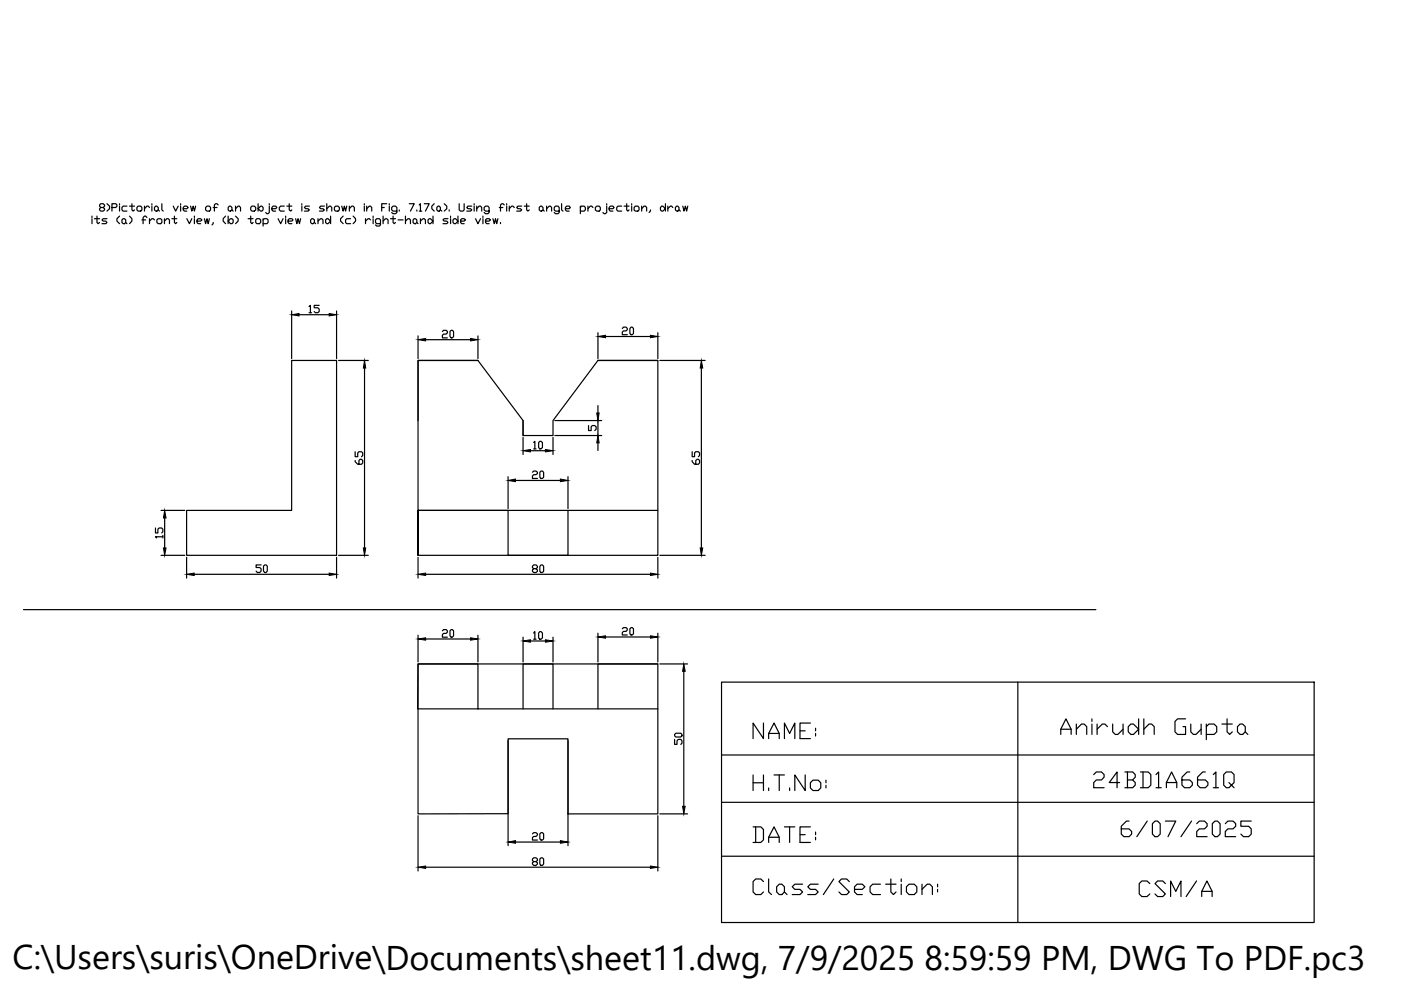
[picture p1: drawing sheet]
<svg xmlns="http://www.w3.org/2000/svg" width="297mm" height="210mm" viewBox="0 0 297 210" stroke-linecap="round" stroke-linejoin="round" font-family="sans-serif">
<!-- layer: 0 -->
<g fill="none" stroke="#000" stroke-width=".25">
<path d="M19.5 45.8v.3M19.5 46.4v1M20 46.4h1.1M20.6 45.8v1.4l.2 .2 .3-.2M21.4 44l-.3-.3v-.3l.3-.2h.5l.3 .2v.3l-.3 .3h-.5l-.3 .3v.2l.3 .3h.5l.3-.3v-.2l-.3-.3M22.7 43.2l.5 .5v.6l-.5 .5M22.7 46.4h-.8l-.3 .2 .3 .3h.5l.3 .3-.3 .2h-.8M23.7 44h.8l.3-.3v-.3l-.3-.2h-.8v1.6M25.3 45.8l-.5 .6v.5l.5 .5M25.3 43.2v.2M25.3 43.7v1.1M25.9 46.6l.2-.2h.3l.3 .2v.6l-.3 .2h-.3l-.2-.2z"/>
<path d="M26.7 47.2l.2 .2M26.9 43.7h-.8l-.2 .3v.5l.2 .3h.8M27.5 45.8l.5 .6v.5l-.5 .5M27.5 43.7h1M28 43.2v1.3l.2 .3 .3-.3M29.3 43.7h.5l.3 .3v.5l-.3 .3h-.5l-.3-.3v-.5zM30.1 46.6h.8M30.6 43.7v1.1M31.1 46.1l-.2-.3h-.3l-.3 .3v1.3M31.7 44l-.3-.3h-.3l-.5 .6M31.7 46.4v1M32.2 43.2v.2"/>
<path d="M32.2 43.7v1.1M32.8 46.6l-.3-.2h-.3l-.5 .5M33 43.7h.3l.3 .3v.5l-.3 .3h-.3l-.2-.3v-.5zM33.3 46.6l.3-.2h.5l.2 .2v.6l-.2 .2h-.5l-.3-.2zM33.6 44.5l.2 .3M34.3 43.2v1.3l.3 .3M34.9 46.9l.5-.5h.3l.2 .2v.8M34.9 46.4v1M36.4 46.4h1.1M36.7 43.7l.5 1.1 .6-1.1M37 45.8v1.4l.2 .2 .3-.2M38.3 43.2v.2"/>
<path d="M38.3 43.7v1.1M38.8 44.3h.8l.3-.3-.3-.3h-.5l-.3 .3v.5l.3 .3h.5M39.6 46.4l.6 1 .5-1M40.4 43.7l.3 1.1 .3-1.1 .2 1.1 .3-1.1M41.2 45.8v.3M41.2 46.4v1M41.8 46.9h.7l.3-.3-.3-.2h-.5l-.2 .2v.6l.2 .2h.5M43.3 46.4l.3 1 .3-1 .2 1 .3-1M43.6 44l.3-.3h.5l.2 .3v.5l-.2 .3h-.5l-.3-.3zM45.2 47.2v.2l-.3 .3M45.2 44h.8M46.3 43.4l-.3-.2h-.3l-.2 .2v1.4"/>
<path d="M47.8 45.8l-.5 .6v.5l.5 .5M48.4 46.9l.5-.5h.3l.2 .2v.6l-.2 .2h-.3zM48.4 45.8v1.6M48.6 43.7h.3l.3 .3v.5l-.3 .3h-.3l-.2-.3v-.5zM49.2 44.5l.2 .3M49.9 44.3l.6-.6h.2l.3 .3v.8M49.9 45.8l.6 .6v.5l-.6 .5M49.9 43.7v1.1M52.6 46.4h1.1M53.2 45.8v1.4l.2 .2 .3-.2M53.4 43.7h.5l.3 .3v.5l-.3 .3h-.5l-.2-.3v-.5zM54.5 46.4h.5l.3 .2v.6l-.3 .2h-.5l-.3-.2v-.6z"/>
<path d="M54.7 43.2v1.6M55.3 43.7h.2l.3 .3v.5l-.3 .3h-.2l-.6-.5zM55.8 46.6l.2-.2h.6l.2 .2v.6l-.2 .2h-.8M55.8 46.4v1.5M57.1 43.7v1.4l-.3 .2h-.2l-.3-.2M57.1 43.2v.2M57.6 44.3h.8l.3-.3-.3-.3h-.5l-.3 .3v.5l.3 .3h.5M59 46.4l.5 1 .5-1M60.3 43.7h-.8l-.3 .3v.5l.3 .3h.8M60.6 45.8v.3M60.6 46.4v1M60.8 43.7h1.1"/>
<path d="M61.1 46.9h.8l.2-.3-.2-.2h-.6l-.2 .2v.6l.2 .2h.6M61.3 43.2v1.3l.3 .3 .3-.3M62.7 46.4l.2 1 .3-1 .3 1 .2-1M64 43.2v.2M64 43.7v1.1M65.6 43.7h-.8l-.3 .3 .3 .3h.5l.3 .2-.3 .3h-.8M65.9 46.6l.2-.2h.3l.3 .2v.6l-.3 .2h-.3l-.2-.2zM66.7 47.2l.2 .2M67.4 46.9l.6-.5h.2l.3 .2v.8M67.4 46.4v1M68.8 43.7h-.8l-.3 .3 .3 .3h.5l.3 .2-.3 .3h-.8M69 46.6l.3-.2h.2l.6 .5-.6 .5h-.2l-.3-.2z"/>
<path d="M69.3 44.3l.5-.6h.3l.2 .3v.8M69.3 43.2v1.6M70.1 45.8v1.6M71.1 43.7h.6l.3 .3v.5l-.3 .3h-.6l-.2-.3v-.5zM72.5 43.7l.3 1.1 .2-1.1 .3 1.1 .2-1.1M72.8 45.8l-.6 .6v.5l.6 .5M74.1 44.3l.5-.6h.3l.2 .3v.8M74.1 43.7v1.1M74.3 46.4h-.8l-.2 .2v.6l.2 .2h.8M74.9 45.8l.5 .6v.5l-.5 .5M77.2 43.2v.2M77.2 43.7v1.1"/>
<path d="M77.5 46.4v1M77.8 44.3l.5-.6h.3l.2 .3v.8M77.8 43.7v1.1M78.6 46.6l-.3-.2h-.3l-.5 .5M79.1 45.8v.3M79.1 46.4v1M80.7 47.4h-.8l-.3-.2v-.6l.3-.2h.5l.3 .2v1.1l-.3 .2h-.5l-.3-.2M80.9 44h.6M81.2 46.9l.5-.5h.3l.3 .2v.8M81.2 45.8v1.6M82 43.2h-1.1v1.6M82.5 43.2v.2"/>
<path d="M82.5 43.7v1.1M82.8 46.4h1M83.3 45.8v1.4l.3 .2 .2-.2M84.1 44.8h-.8l-.3-.3v-.5l.3-.3h.5l.3 .3v1.1l-.3 .2h-.5l-.3-.2M84.4 46.6h1.1M84.7 44.5v.3M86 46.9l.5-.5h.3l.2 .2v.8M86 45.8v1.6M86.8 43.2h1l-.8 1.6M87.8 46.4h.3l.3 .2v.6l-.3 .2h-.3l-.2-.2v-.6zM88.4 44.5v.3M88.4 47.2l.2 .2"/>
<path d="M88.9 43.4l.2-.2v1.6M88.9 44.8h.5M89.1 46.9l.6-.5h.2l.3 .2v.8M89.1 46.4v1M89.9 43.2h1.1l-.8 1.6M91 46.4h.3l.5 .5-.5 .5h-.3l-.3-.2v-.6zM91.8 45.8v1.6M92.1 43.2l-.5 .5v.6l.5 .5M92.9 43.7h.2l.3 .3v.5l-.3 .3h-.2l-.3-.3v-.5zM93.4 44.5l.3 .3M94.2 43.2l.5 .5v.6l-.5 .5M95 46.4h-.8l-.3 .2 .3 .3h.5l.3 .3-.3 .2h-.8"/>
<path d="M95.2 44.5v.3M95.5 45.8v.3M95.5 46.4v1M96 46.6l.3-.2h.3l.5 .5-.5 .5h-.3l-.3-.2zM97.1 45.8v1.6M97.4 43.2v1.3l.2 .3h.6l.2-.3v-1.3M97.6 46.9h.8l.3-.3-.3-.2h-.5l-.3 .2v.6l.3 .2h.5M100 43.7h-.8l-.2 .3 .2 .3h.6l.2 .2-.2 .3h-.8M100.5 43.2v.2M100.5 43.7v1.1M100.8 46.4l.5 1 .6-1M101.1 44.3l.5-.6h.3l.2 .3v.8"/>
<path d="M101.1 43.7v1.1M102.4 45.8v.3M102.4 46.4v1M102.9 46.9h.8l.3-.3-.3-.2h-.5l-.3 .2v.6l.3 .2h.5M103.7 44.8h-.8l-.3-.3v-.5l.3-.3h.5l.3 .3v1.1l-.3 .2h-.5l-.3-.2M104.5 46.4l.3 1 .3-1 .2 1 .3-1M105.9 44h.7M106.1 47.2v.2M106.9 43.4l-.3-.2h-.2l-.3 .2v1.4M107.4 43.2v.2M107.4 43.7v1.1M108 43.7v1.1"/>
<path d="M109 44l-.3-.3h-.2l-.5 .6M110.6 43.7h-.8l-.3 .3 .3 .3h.5l.3 .2-.3 .3h-.8M111.2 43.7h1M111.7 43.2v1.3l.2 .3 .3-.3M114.6 43.7h.2l.3 .3v.5l-.3 .3h-.2l-.3-.3v-.5zM115.1 44.5l.3 .3M115.9 44.3l.5-.6h.3l.3 .3v.8M115.9 43.7v1.1M118.6 44.8h-.8l-.3-.3v-.5l.3-.3h.5l.3 .3v1.1l-.3 .2h-.5l-.3-.2M119.1 43.2v1.3l.3 .3M119.9 44.3h.8l.2-.3-.2-.3h-.6l-.2 .3v.5l.2 .3h.6M123 44l.3-.3h.6l.2 .3v.5l-.2 .3h-.9"/>
<path d="M123 43.7v1.6M124.7 43.7v1.1M125.7 44l-.2-.3h-.3l-.5 .6M126.2 44l.3-.3h.5l.3 .3v.5l-.3 .3h-.5l-.3-.3zM128.6 43.7v1.4l-.3 .2h-.2l-.3-.2M128.6 43.2v.2M129.1 44.3h.8l.3-.3-.3-.3h-.5l-.3 .3v.5l.3 .3h.5M131.8 43.7h-.8l-.2 .3v.5l.2 .3h.8M132.3 43.7h1.1M132.9 43.2v1.3l.2 .3 .3-.3M133.9 43.2v.2M133.9 43.7v1.1"/>
<path d="M134.7 43.7h.5l.3 .3v.5l-.3 .3h-.5l-.3-.3v-.5zM136 44.3l.6-.6h.2l.3 .3v.8M136 43.7v1.1M137.9 44.5v.3l-.3 .3M140.3 43.7h.2l.6 .6-.6 .5h-.2l-.3-.3v-.5zM141.1 43.2v1.6M141.6 43.7v1.1M142.6 44l-.2-.3h-.3l-.5 .6M143.5 43.7h.2l.3 .3v.5l-.3 .3h-.2l-.3-.3v-.5zM144 44.5l.3 .3M144.8 43.7l.2 1.1 .3-1.1 .3 1.1 .2-1.1M61.8 76.4h9.6v41.3h-31.8v-9.5h22.2z"/>
<path d="M61.8 65.9v10.1M63.4 66.7h6.4M65.5 65l.3-.3v1.6M65.5 66.3h.6M67.7 64.7h-1.1v.5h.8l.3 .3v.6l-.3 .2h-.5l-.3-.2M71.4 65.9v10.1M71.8 76.4h6.3M77.3 78v38.2M88.6 71.2v4.8M90.2 72h9.6M93.8 70.3l.3-.3h.5l.3 .3v.3l-.3 .2h-.5l-.3 .3v.5h1.1M95.4 70.3l.3-.3h.2l.3 .3v1l-.3 .3h-.2l-.3-.3z"/>
<path d="M101.3 76.4h-12.7v41.3v-9.5h50.9M101.3 76.4h-12.7v12.8M101.3 76.4l9.6 12.8v3.1h6.3v-3.1l9.6-12.8M101.3 71.2v4.8M126.8 76.4h12.7v41.3h-50.9M126.8 76.4h12.7M126.8 70.5v5.5M128.4 71.3h9.5M131.9 69.7l.3-.3h.5l.3 .3v.2l-.3 .3h-.5l-.3 .2v.6h1.1M133.8 69.4h.3l.2 .3v1l-.2 .3h-.3l-.3-.3v-1zM139.5 70.5v5.5M139.9 76.4h9.6"/>
<path d="M148.7 78v38.2M75.3 97.6v.3l.5 .5h.9l.2-.3v-.5l-.2-.2h-.3l-.3 .2v.8M75.3 95.8v1h.5v-.8l.3-.2h.6l.2 .2v.6l-.2 .2M110.9 89.2v3.1M110.9 92.7v3.7M112.5 95.6h3.1M113.1 93.8l.3-.2v1.6M113.1 95.2h.6M114.2 93.8l.3-.2h.2l.3 .2v1.1l-.3 .3h-.2l-.3-.3zM117.2 92.7v3.7M117.6 89.2h10M117.6 92.3h10"/>
<path d="M124.8 90.2v1.1h.5v-.8l.3-.3h.5l.3 .3v.5l-.3 .3M126.8 86v1.6M126.8 89.2v3.1M126.8 93.9v1.6M146.8 97.6v.3l.5 .5h.8l.2-.3v-.5l-.2-.2h-.3l-.3 .2v.8M146.8 95.8v1h.5v-.8l.2-.2h.6l.2 .2v.6l-.2 .2M33 111.9v1.1h.5v-.8l.2-.3h.6l.2 .3v.5l-.2 .3M34.1 117.7h5.1M34.1 108.2h5.1M34.5 113.8h-1.5l.2 .3M34.5 113.5v.6M34.9 109.8v6.4"/>
<path d="M39.6 118.2v4.4M55.4 119.8h-1.1v.5h.8l.3 .3v.5l-.3 .3h-.5l-.3-.3M71.4 118.2v4.4M71.8 117.7h6.3M88.6 108.2h19.1v9.5h12.7v-9.5M88.6 118.2v4.4M107.7 101.1v6.7M109.3 101.9h9.5M112.9 100.1l.2-.2h.6l.2 .2v.3l-.2 .2h-.6l-.2 .3v.5h1M114.5 100.1l.2-.2h.3l.3 .2v1.1l-.3 .2h-.3l-.2-.2zM114.7 119.8h.3l.3 .3v1l-.3 .3h-.3l-.2-.3v-1zM120.4 101.1v6.7"/>
<path d="M139.5 118.2v4.4M139.9 117.7h9.6M5 129.3h227.4M41.2 121.8h28.6M55.9 120l.2-.2h.3l.3 .2v1.1l-.3 .3h-.3l-.2-.3zM88.6 134.7v5.6M90.2 121.8h47.7M90.2 135.5h9.6M93.8 133.7l.3-.2h.5l.3 .2v.3l-.3 .3h-.5l-.3 .2v.6h1.1M95.4 133.7l.3-.2h.2l.3 .2v1.1l-.3 .3h-.2l-.3-.3zM101.3 134.7v5.6M110.9 135.1v5.2"/>
<path d="M112.5 135.9h3.1M113.1 120.6l-.2-.3v-.2l.2-.3h.6l.2 .3v.2l-.2 .3h-.6l-.2 .2v.3l.2 .3h.6l.2-.3v-.3l-.2-.2M113.1 134.2l.3-.3v1.6M113.1 135.5h.6M114.5 133.9h.2l.3 .3v1.1l-.3 .2h-.2l-.3-.2v-1.1zM117.2 135.1v5.2M126.8 134.3v6M128.4 135.1h9.5M131.9 133.3l.3-.2h.5l.3 .2v.3l-.3 .3h-.5l-.3 .2v.5h1.1M133.5 133.3l.3-.2h.3l.2 .2v1.1l-.2 .2h-.3l-.3-.2zM139.5 134.3v6M88.6 140.8h50.9v31.8h-19.1v-16h-12.7v15.9l-19.1 .1z"/>
<path d="M101.3 150.3v-9.5h-12.7l-.1 9.5h51M107.7 157v22.3M110.9 150.3v-9.5h6.3v9.5M120.4 157v22.3M139.5 140.8h-12.7v9.5M139.9 140.8h5.9M143 156.8v1h.5v-.7l.3-.3h.5l.3 .3v.5l-.3 .2M143 155.7l.3-.2h1l.3 .2v.3l-.3 .3h-1l-.3-.3zM145 142.3v28.7M153 144.6h125.6v51h-125.6zM161.9 153.3v3.3l-2.2-3.3v3.3M163 156.6v-1.1l1.1-2.2 1.1 2.2v1.1"/>
<path d="M163 155.5h2.2M166.3 156.6v-3.3l1.1 2.2 1.1-2.2v3.3M169.6 155h1.1M171.8 153.3h-2.2v3.3h2.2M172.9 154.4v.6M172.9 155.5v.6M215.8 144.6v51M88.6 172.9v11.8M109.3 178.5h9.5M112.9 176.8l.2-.3h.6l.2 .3v.3l-.2 .2h-.6l-.2 .3v.5h1M114.5 176.8l.2-.3h.3l.3 .3v1.1l-.3 .2h-.3l-.2-.2zM139.5 172.9v11.8"/>
<path d="M139.9 172.6h5.9M153 160.1h125.6M153 170.1h125.6M159.7 175.3h1.6l.6 .6v2.2l-.6 .5h-1.6M159.7 164.3v3.3M159.7 166h2.2M160.2 175.3v3.3M161.9 164.3v3.3M163 178.6v-1.1l1.1-2.2 1.1 2.2v1.1M163 167.1v.5M163 177.5h2.2M164.1 164.3h2.2"/>
<path d="M165.2 164.3v3.3M166.3 175.3h2.2M167.4 167.1v.5M167.4 175.3v3.3M169.6 177h1.1M170.7 164.3v3.3l-2.2-3.3v3.3M171.8 166l.6-.6h1.1l.5 .6v1.1l-.5 .5h-1.1l-.6-.5zM171.8 175.3h-2.2v3.3h2.2M172.9 176.4v.6M172.9 177.5v.6M175.1 165.4v.6M175.1 166.5v.6"/>
<path d="M90.2 183.9h47.7M113.1 182.7l-.2-.3v-.3l.2-.2h.6l.2 .2v.3l-.2 .3h-.6l-.2 .2v.3l.2 .3h.6l.2-.3v-.3l-.2-.2M114.5 182.1l.2-.2h.3l.3 .2v1.1l-.3 .3h-.3l-.2-.3zM153 181.5h125.6M161.9 186.9l-.6-.5h-1.1l-.5 .5v2.2l.5 .6h1.1l.6-.6M163 186.4v2.7l.6 .6M164.7 188l.5-.5h.6l.5 .5v1.1l-.5 .6h-.6l-.5-.6zM166.3 189.1l.6 .6M170.2 187.5h-1.7l-.5 .5 .5 .6h1.1l.6 .5-.6 .6h-1.6M173.5 187.5h-1.7l-.5 .5 .5 .6h1.1l.6 .5-.6 .6h-1.6M176.8 186.4l-2.2 3.3M180.1 186.9l-.6-.5h-1.1l-.5 .5 2.2 2.2-.6 .6h-1.1l-.5-.6"/>
<path d="M181.2 188.6h1.6l.6-.6-.6-.5h-1.1l-.5 .5v1.1l.5 .6h1.1M186.7 187.5h-1.7l-.5 .5v1.1l.5 .6h1.7M187.8 187.5h2.2M188.9 186.4v2.7l.5 .6 .6-.6M191.1 186.4v.5M191.1 187.5v2.2M192.2 188l.5-.5h1.1l.6 .5v1.1l-.6 .6h-1.1l-.5-.6zM195.5 188.6l1.1-1.1h.5l.6 .5v1.7M195.5 187.5v2.2M198.8 187.5v.5M198.8 188.6v.5"/>
</g>
<g fill="#000" stroke="#000" stroke-width=".21">
<path d="M61.8 66.7l1.6-.2v.5zM69.8 66.5l1.6 .2-1.6 .3zM77.3 76.4l.2 1.6h-.5zM88.6 72l1.6-.2v.5zM99.8 71.8l1.5 .2-1.5 .3zM126.8 71.3l1.6-.2v.5zM137.9 71.1l1.6 .2-1.6 .3zM148.7 76.4l.3 1.6h-.6zM110.9 95.6l1.6-.3v.5zM115.6 95.3l1.6 .3-1.6 .2zM126.5 87.6h.5l-.2 1.6zM126.8 92.3l.2 1.6h-.5z"/>
<path d="M34.7 116.2h.5l-.3 1.5zM34.9 108.2l.3 1.6h-.5zM77 116.2h.5l-.2 1.5zM107.7 101.9l1.6-.3v.5zM118.8 101.6l1.6 .3-1.6 .2zM148.4 116.2h.6l-.3 1.5zM39.6 121.8l1.6-.3v.5zM69.8 121.5l1.6 .3-1.6 .2zM88.6 121.8l1.6-.3v.5zM88.6 135.5l1.6-.3v.5zM99.8 135.2l1.5 .3-1.5 .2zM110.9 135.9l1.6-.2v.5z"/>
<path d="M115.6 135.7l1.6 .2-1.6 .3zM126.8 135.1l1.6-.3v.5zM137.9 121.5l1.6 .3-1.6 .2zM137.9 134.8l1.6 .3-1.6 .2zM145 140.8l.3 1.5h-.6zM107.7 178.5l1.6-.3v.6zM118.8 178.2l1.6 .3-1.6 .3zM144.7 171h.6l-.3 1.6zM88.6 183.9l1.6-.3v.5zM137.9 183.6l1.6 .3-1.6 .2z"/>
</g>
<text font-size="7.9" x="224" y="158">Anirudh Gupta</text>
<text font-size="7.3" x="2.7" y="205.5">C:\Users\suris\OneDrive\Documents\sheet11.dwg, 7/9/2025 8:59:59 PM, DWG To PDF.pc3</text>
<text font-size="7.1" x="231.1" y="168.3">24BD1A661Q</text>
<g font-size="6.6">
<text x="236.7" y="178.5">6/07/2025</text>
<text x="240.6" y="191.2">CSM/A</text>
</g>
</svg>
